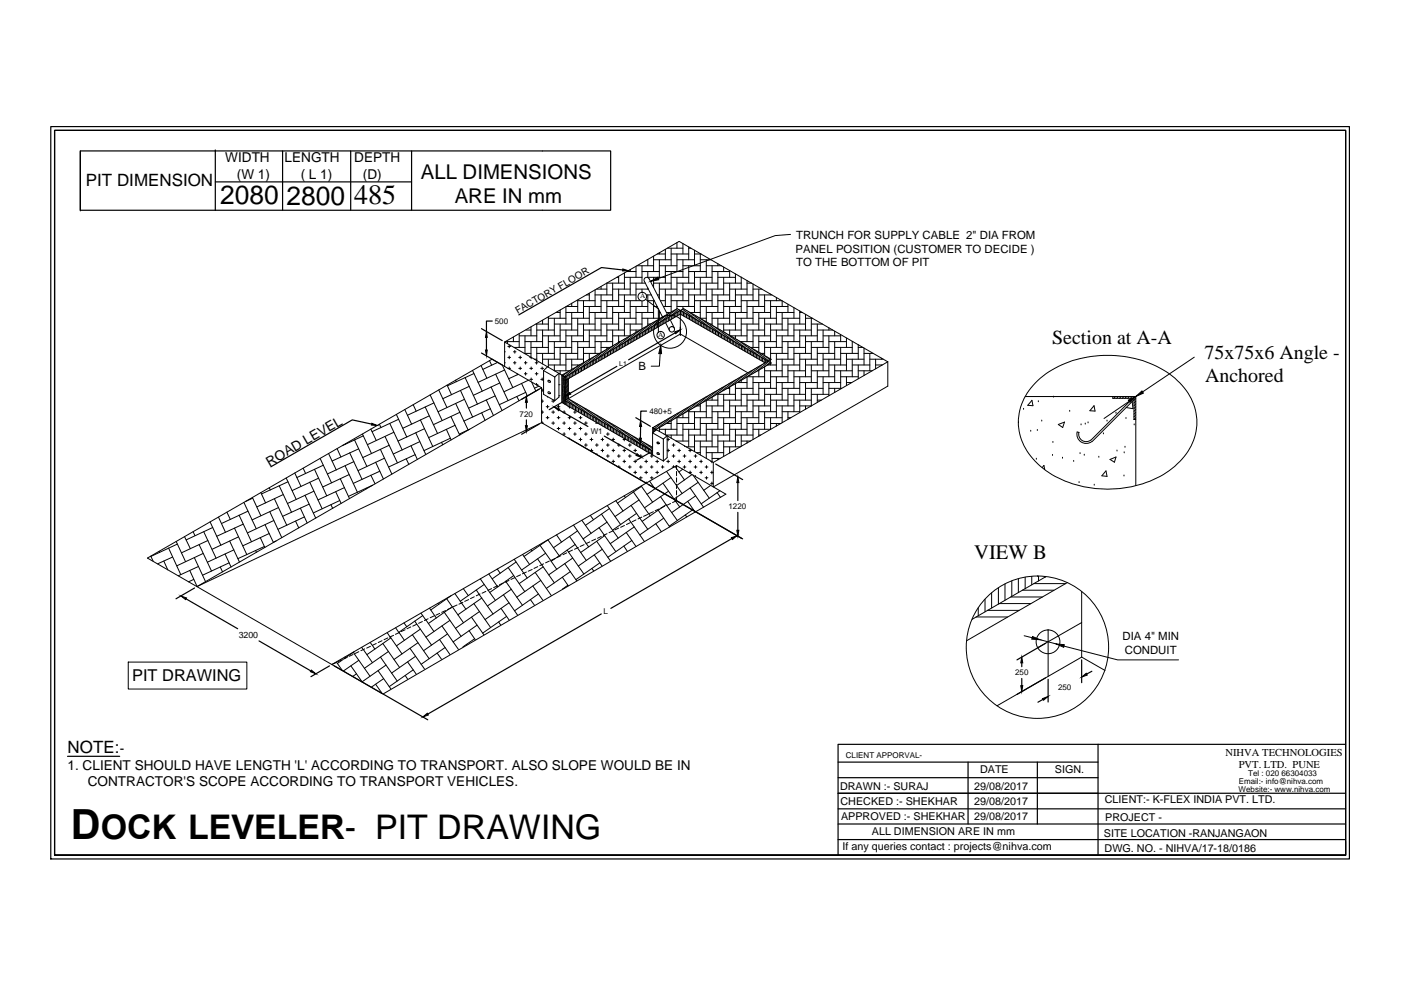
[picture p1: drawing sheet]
<svg xmlns="http://www.w3.org/2000/svg" width="297mm" height="210mm" viewBox="0 0 297 210" stroke-linecap="round" stroke-linejoin="round" font-family="sans-serif">
<!-- layer: 0 -->
<g fill="none" stroke="#000" stroke-width=".21">
<path d="M130.8 58.8h.4M131.2 58.6v1.4M132.4 57.9v3.4M132.4 58.8h3.7M132.9 57.6h1.9M133.6 57.2v.4M133.6 58.8v3.7M134.8 56.5v2.3M135.1 56.3h3.5M136.1 56.3v3.7M136.1 57.6h3.7M136.6 59.6l3.9 7.6"/>
<path d="M137.2 55.1h.1M137.3 55v1.3M137.3 57.6v1.2M137.3 58.8h3.8M137.6 59.1a.57 .57 0 0 0-.7-.2 .57 .57 0 0 0-.3 .7M137.6 59.1l3.9 7.5M138.6 54.3v3.3M138.6 58.8v2.1M138.6 55.1h3.7M139.4 53.8h1.7M139.8 53.6v.2M139.8 55.1v3.7"/>
<path d="M139.8 56.3h3.7M141.1 52.9v2.2M141.1 56.3v3.7M141.1 57.6h3.7M141.5 52.6h3.3M142.3 52.6v3.7M142.3 57.6v3.7M142.3 58.8h3.7M142.3 53.8h3.7M143.5 51.4v1.2M143.5 53.8v3.8M143.5 58.8v3.7"/>
<path d="M143.5 55.1h3.7M144.8 51.6v2.2M144.8 55.1v3.7M144.8 56.3h3.7M146 52.3v2.8M146 56.3v3.7M146 57.6h3.7M146 52.6h.5M147.2 53v3.3M147.2 57.6v3.7M147.2 58.8h3.8M147.2 53.8h1.4"/>
<path d="M148.5 53.8v3.8M148.5 58.8v3.7M148.5 55.1h2.3M149.7 55.1v3.7M149.7 56.3h3.2M151 56.3v3.7M151 57.6h3.7M152.2 55.9v.4M152.2 57.6v3.7M152.2 58.8h3.7M153.4 56.6v1M153.4 58.8v3.7"/>
<path d="M154.7 57.4v1.4M155.9 58.1v1.9M157.2 58.8v2.5M158.4 59.5v3M167.6 49.7l-3.2 .3-24.8 9.1M100.2 78.5l2 4.4M100.5 79.2l-5.6 2.6M102 77.5l1.2 2.7M103.8 76.5l.4 .9M105.1 79.3l2.6 5.6M105.5 76.8l-3.1 1.5M106.5 77.4l2.2 4.8"/>
<path d="M107 74.6h.1M107 76.9h.1M107 72.5l12.8 7.4M107 72.5l37-21.3 44.2 25.5M107 72.5v5.2M107 78.4l-5.6 2.7M107.2 72.4h2.9M107.6 72.4v.5M107.7 73.4h.6M107.7 75.8h.6M107.7 78.1h.6M108 73.2v.5"/>
<path d="M108 75.5v.6M108 77.8v.4M108.9 74.6h.5M108.9 76.9h.5M108.9 71.5v.9M109 73.7h2.3M109.1 74.3v.6M109.1 76.6v.6M109.6 79.2l.1 .3M109.9 79.4l-2.1 .9M110 75.8h.6M110 78.1h.6"/>
<path d="M110.1 70.8v2.9M110.1 71.2h3.7M110.3 75.5v.6M110.3 77.8v.6M111.1 74.9h1.5M111.2 76.9h.5M111.2 79.2h.5M111.3 71.2v3.7M111.3 72.4h3.7M111.4 76.6v.6M111.4 79v.5M111.5 70h1.1"/>
<path d="M112.3 75.8h.3v.3M112.3 78.1h.6M112.6 69.3v1.9M112.6 72.4v3.3M112.6 73.7h3.7M112.6 77.8v.6M113.3 76.2h.5M113.5 76.9h.6M113.5 79.2h.6M113.6 68.7h2.7M113.8 76.6v.6M113.8 79v.5"/>
<path d="M113.8 68.7v3.7M113.8 73.7v2.8M113.8 74.9h3.7M113.8 70h3.7M114.7 78.1h.5M114.9 77.8v.6M115 67.9v.8M115 70v3.7M115 74.9v2.3M115 76.2h3.8M115 71.2h3.8M115.2 78.6v5l2.4 1.4"/>
<path d="M115.2 78.6l2.4 1.3M116.1 77.8l-.9 .8M116.3 67.2v2.8M116.3 71.2v3.7M116.3 76.2v1.7M116.3 77.4h3.7M116.3 72.4h3.7M116.3 67.5h3.7M117.5 67.5v3.7M117.5 72.4v3.8M117.5 77.4v1.2M117.5 73.7h3.7"/>
<path d="M117.5 68.7h3.7M117.6 78.6h3.1M117.6 79.9v5.1M117.6 79.9l.9-.7v5l-.9 .8M117.9 66.3h.9M118.5 79.2h.1M118.8 65.7v1.8M118.8 68.7v3.7M118.8 73.7v3.7M118.8 78.6v.7M118.8 74.9h3.7M118.8 70h3.7"/>
<path d="M119.1 79.6l.7 .4M119.1 79.8l.7 .4M119.1 79.5l24.5-14.1 19.9 11.6-24.4 14.1M119.1 79.5l.7 .4M119.1 79.5v5.8l19.3 11.1M119.2 79.5l.6 .4M119.5 79.3l.7 .5M119.8 79.9v5.8M119.9 79.1l.5 .5v.8M120 65v3.7M120 70v3.7M120 74.9v3.7"/>
<path d="M120 76.2h3.7M120 71.2h3.7M120 66.3h3.7M120.1 65h2.4M120.1 79.8v.8M120.2 79l.5 .4M120.5 78.8l.5 .4v.8M120.7 79.4v.8M120.7 78.6l.7 .4M121.1 78.4l.6 .5v.7M121.2 64.3v.7M121.2 66.3v3.7"/>
<path d="M121.2 71.2v3.7M121.2 76.2v2.1M121.2 77.4h1.7M121.2 72.4h3.7M121.2 67.5h3.7M121.3 79v.8M121.4 78.2l.6 .5M121.7 78.1l.6 .4v.7M122 78.7v.8M122 77.9l.6 .4M122.3 77.7l.6 .4M122.5 63.6v2.7"/>
<path d="M122.5 67.5v3.7M122.5 72.4v3.8M122.5 77.4v.2M122.5 73.7h3.7M122.5 68.7h3.7M122.5 63.8h3.7M122.6 77.6l.6 .4M122.7 78.3v.8M122.9 77.3l.6 .5M123 78.1v.8M123.2 77.2l.6 .4M123.3 77.9v.8"/>
<path d="M123.5 77l.6 .4M123.6 77.7v.8M123.7 63.8v3.7M123.7 68.7v3.7M123.7 73.7v3.2M123.7 74.9h3.4M123.7 70h3.7M123.7 65h3.7M123.8 76.8l.7 .5M123.9 77.6v.7M124.2 76.7l.6 .4M124.3 77.3v.8"/>
<path d="M124.3 62.5h.6M124.5 76.5l.6 .4M124.6 77.2v.7M124.8 76.3l.6 .4M124.9 77v.8M124.9 62.2v1.6M124.9 65v3.7M124.9 70v3.7M124.9 74.9v1.3M124.9 76.2h.1M124.9 71.2h3.8M124.9 66.3h3.8"/>
<path d="M125.1 76.1l.6 .4M125.2 76.8v.8M125.4 75.9l.6 .5M125.6 76.6v.8M125.7 75.8l.6 .4M125.9 76.4v.8M126 75.6l.6 .4M126.2 61.5v3.5M126.2 66.3v3.7M126.2 71.2v3.7M126.2 72.4h3.7M126.2 67.5h3.7"/>
<path d="M126.2 62.5h3.7M126.2 76.2v.8M126.3 75.4l.6 .4M126.5 76.1v.7M126.5 61.3h2.2M126.6 75.2l.6 .4M126.8 75.9v.7M126.9 75.1l.6 .4M127.2 75.7v.8M127.2 74.9l.7 .4M127.4 60.7v.6M127.4 62.5v3.8"/>
<path d="M127.4 67.5v3.7M127.4 72.4v2.4M127.4 73.7h1.9M127.4 68.7h3.8M127.4 63.8h3.8M127.5 75.5v.8M127.6 74.7l.6 .4M127.8 75.3v.8M127.9 74.5l.6 .4v.8M128.2 75.1v.8M128.2 74.3l.6 .5v.7M128.5 74.2l.6 .4"/>
<path d="M128.7 63.8v3.7M128.7 68.7v3.7M128.7 73.7v.3M128.7 70h3.7M128.7 65h3.7M128.8 74l.6 .4M129.1 74.5v.9M129.1 73.8l.6 .4M129.4 73.6l.6 .4M129.4 74.4v.7M129.7 73.4l.6 .5M129.8 74.2v.8"/>
<path d="M129.9 60v3.8M129.9 65v3.7M129.9 70v3.3M129.9 66.3h3.7M129.9 61.3h3.7M130 73.3l.6 .4M130.1 74v.8M130.3 73.1l.7 .4M130.4 73.8v.8M130.7 72.9l.5 .4M130.7 73.6v.8M131 72.7l.5 .5"/>
<path d="M131 73.4v.8M131.2 61.3v3.7M131.2 66.3v3.7M131.2 71.2v1.4M131.2 72.4h.3M131.2 67.5h3.6M131.2 62.5h3.6M131.2 72.6l.6 .4M131.4 73.3v.7M131.5 72.4l.7 .4M131.7 73.1v.7M131.9 72.2l.6 .4"/>
<path d="M132 72.9v.8M132.2 72l.6 .4M132.3 72.7v.8M132.4 60h-3.7v2.5M132.4 62.5v3.8M132.4 67.5v3.7M132.4 68.7h3.7M132.4 63.8h3.4M132.5 71.8l.6 .5M132.6 72.5v.8M132.8 71.7l.6 .4M133 72.3v.8"/>
<path d="M133.1 71.5l.6 .4M133.3 72.1v.8M133.4 71.3l.6 .4M133.6 63.8v3.7M133.6 68.7v2.5h-3.7M133.6 72v.7M133.6 70h2.1M133.6 65h3.7M133.6 60h3.2M133.7 71.1l.6 .4M134 71.8v.8M134 71l.6 .4"/>
<path d="M134.3 71.6v.7M134.3 70.8l.6 .4v.8M134.6 71.4v.8M134.6 70.6l.7 .4M134.8 60v3.8M134.8 65v3.7M134.8 70v.5M134.8 66.3h3.8M134.8 61.3h2.7M134.9 70.4l.7 .4v.8M135.2 71v.8M135.3 70.2l.6 .5v.7"/>
<path d="M135.6 70.1l.6 .4M135.9 69.9l.6 .4M136.1 61.3v.7M136.1 63.8v1.2M136.1 66.3v3.5M136.1 67.5h3.7M136.2 70.5v.7M136.2 69.7l.6 .4M136.5 69.5l.6 .4M136.5 70.3v.7M136.8 69.3l.6 .5M136.8 70.1v.8"/>
<path d="M136.9 63.5l2.7 2v5M137 62.5h1.1M137.1 69.2l.6 .4M137.2 69.9v.8M137.3 61v.3M137.3 62.5v3.8M137.3 67.5v1.5M137.3 68.7h.6M137.3 63.8h1.4M137.4 69l.6 .4M137.5 69.7v.8M137.7 68.8l.6 .5"/>
<path d="M137.8 69.6v.7M138 68.6l.7 .4M138.1 69.3v.8M138.4 68.5l.6 .4M138.4 69.2v.7M138.6 63.8v3.7M138.6 65h.8M138.6 60h3.7M138.7 68.3l.5 .4M138.8 69v.8M139 68.1l.5 .4M139.1 68.8v.8"/>
<path d="M139.2 67.9l.7 .5M139.4 62.5h.4M139.4 68.6v.8M139.6 67.7l.6 .5M139.8 68.4v.8M139.8 60v3.4M139.8 65.9v1.7M139.8 66.3h.2M139.8 61.3h3.7M139.9 67.6l.6 .4M140 75l-.2 2.6h-1.7M140 63.8h1.1"/>
<path d="M140.1 68.2v.8M140.2 67.4l.6 .4M140.4 68v.8M140.5 67.2l.6 .4M140.6 65h1.7M140.7 67.9v.7M140.8 67l.6 .5M141 67.7v.8M141.1 61.3v3.7M141.1 62.5h3.7M141.1 66.8l.6 .5M141.2 68.5l.8 1.6"/>
<path d="M141.3 66.3h.9M141.4 67.5v.7M141.4 66.7l.6 .4M141.7 67.3v.8M141.7 66.5l.6 .4v.8M142 67.1v.8M142 66.3l.6 .5M142.2 67.9l.8 1.7M142.3 62.5v3.7l.7 .3v.8M142.3 63.8h3.7M142.7 66l.6 .4M142.7 66.8v.7"/>
<path d="M143 65.8l.6 .4M143.3 65.6l.6 .4M143.3 66.4v.7M143.5 63.8v1.6M143.5 65h3.7M143.5 60h3.7M143.6 66.2v.8M143.8 65.6l.4 .3M143.9 66v.8M144.2 70.8l14.9 8.7M144.2 65.8l-24.4 14.1M144.2 65.8l.7-.4 18.6 10.8-25.1 14.5"/>
<path d="M144.2 70.8l-24.4 14.1M144.2 65.8v5M144.3 65.9v.7M144.6 66v.8M144.8 60v3.8M144.8 65v.5M144.8 61.3h3.7M144.9 66.2v.8M145 65.5l-.7 .4M145.2 66.4v.8M145.3 65.7l-.6 .4M145.6 66.6v.8"/>
<path d="M145.6 65.9l-.6 .4M145.9 66.8v.8M146 66.1l-.7 .4M146 61.3v3.7M146 62.5h3.7M146.2 67v.7M146.5 67.1v.8M146.6 66.4l-.7 .4M146.9 67.4v.7M147 66.6l-.7 .4M147.2 67.5v.8M147.2 62.5v3.8"/>
<path d="M147.2 63.8h3.8M147.2 66.8l-.6 .4M147.5 67.7v.8M147.6 67l-.7 .4M147.8 67.9v.8M147.9 67.2l-.7 .4M148.1 68.1v.7M148.2 67.4l-.7 .4M148.4 67.5h1.3M148.5 63.8v3.7M148.5 68.3v.7M148.5 66.3h-2.2l-.7 .3"/>
<path d="M148.5 65h3.7M148.5 60h3.7M148.6 67.6l-.7 .3M148.8 68.5v.7M148.9 67.7l-.7 .4M149.1 68.7v.7M149.2 67.9l-.7 .4M149.5 68.1l-.6 .4M149.7 60v3.8M149.7 65v3.2M149.7 69v.8M149.7 66.3h3.7"/>
<path d="M149.7 61.3h3.7M149.8 68.3l-.6 .4M150.1 69.2v.8M150.2 68.5l-.7 .4v.7M150.4 69.4v.7M150.5 68.7l-.7 .3M150.6 68.7h.4M150.7 69.6v.7M150.8 68.9l-.7 .4M151 61.3v3.7M151 66.3v2.7M151 67.5h3.7"/>
<path d="M151 62.5h3.7M151.1 69.8v.7M151.1 69l-.6 .4M151.4 70v.7M151.4 69.2l-.6 .4M151.7 70.1v.8M151.8 69.4l-.7 .4M152 70.3v.8M152.1 69.6l-.7 .4M152.2 62.5v3.8M152.2 67.5v2.2M152.2 68.7h3.7"/>
<path d="M152.2 63.8h3.7M152.3 70.5v.7M152.4 69.8l-.7 .4M152.7 70.7v.8M152.8 70l-.7 .4M153 70.9v.7M153 70.1l-.6 .5M153.3 71.1v.7M153.4 70.4l-.7 .3M153.4 63.8v3.7M153.4 68.7v1.7M153.4 70h3.8"/>
<path d="M153.4 65h3.8M153.4 60h3.8M153.6 71.2v.8M153.7 70.5l-.7 .4M153.9 71.5v.7M154 70.7l-.7 .4M154.3 71.6v.8M154.4 70.9l-.7 .4M154.6 71.8v.8M154.7 60v3.8M154.7 65v3.7M154.7 70v1.1l-.7 .4"/>
<path d="M154.7 66.3h3.7M154.7 61.3h3.7M154.9 71.2h3.5M154.9 72v.7M155 71.3l-.7 .4M155.3 72.2v.7M155.3 71.5l-.6 .3M155.5 72.4v.7M155.6 71.7l-.6 .4M155.9 72.6v.7M155.9 61.3v3.7M155.9 66.3v3.7"/>
<path d="M155.9 71.2v.6M155.9 67.5h3.8M155.9 62.5h3.8M156 71.8l-.7 .4M156.2 72.8v.7M156.3 72l-.7 .4M156.5 72.9v.8M156.6 72.2l-.7 .4M156.9 73.1v.8M156.9 72.4l-.6 .4M157 72.4h2.7M157 79.9l.6 .4"/>
<path d="M157.2 62.5v3.8M157.2 67.5v3.7M157.2 72.4v.1M157.2 68.7h3.7M157.2 63.8h3.7M157.2 73.3v.7M157.2 72.6l-.6 .4M157.3 79.8l.6 .4M157.5 73.5v.7M157.6 72.8l-.7 .4M157.6 79.6l.6 .4M157.8 73.7v.7"/>
<path d="M157.9 79.4l.6 .4M157.9 72.9l-.7 .5M158.1 73.9v.7M158.2 79.2l.6 .5M158.2 73.2l-.6 .3M158.4 63.8v3.7M158.4 68.7v3.7M158.4 79.9v2.4M158.4 70h3.7M158.4 65h3.7M158.4 60h1M158.5 79.9h3.6"/>
<path d="M158.5 74v.8M158.6 73.3l-.7 .4M158.8 74.3v.7M158.8 78.9l.6 .4M158.9 73.5l-.7 .4M159.1 74.4v.7M159.1 73.7h1.8M159.1 78.7l.6 .4M159.2 73.7l-.7 .4M159.4 78.5l.7 .5M159.4 74.6v.8M159.5 73.9l-.7 .4"/>
<path d="M159.7 60.2v3.6M159.7 65v3.7M159.7 70v3.7M159.7 79.9v3.7M159.7 71.2h3.7M159.7 66.3h3.7M159.7 61.3h1.8M159.7 74.8v.7M159.8 78.4l.6 .4M159.8 74.1l-.6 .4M160.1 78.1l.6 .5M160.1 75v.7"/>
<path d="M160.2 74.3l-.7 .3M160.4 78l.6 .4M160.4 75.2v.7M160.5 74.5l-.7 .3M160.6 78.6h.3M160.7 77.8l.6 .4M160.7 75.4v.7M160.8 74.6l-.7 .4M160.9 61.3v3.7M160.9 66.3v3.7M160.9 71.2v3.5M160.9 78.5v1.4"/>
<path d="M160.9 72.4h3.7M160.9 67.5h3.7M160.9 62.5h2.7M161 77.6l.6 .5M161.1 75.6v.7M161.1 74.8l-.6 .4M161.3 74.9h.8M161.3 77.5l.6 .4M161.4 75.7v.8M161.5 75l-.7 .4M161.6 77.3l.6 .4M161.7 75.9v.7"/>
<path d="M161.8 75.2l-.7 .4M161.9 77.1l.6 .4M162 76.1v.7M162.1 62.5v3.8M162.1 67.5v3.7M162.1 72.4v3l-.7 .4M162.1 77.8v3.3M162.1 78.6h3.7M162.1 73.7h3.7M162.1 68.7h3.7M162.1 63.8h3.7M162.2 76.9l-18-10.3-24.4 14.1 .7-.4v4.2"/>
<path d="M162.2 76.9l.6 .4M162.3 76.3v.5M162.4 75.6l-.6 .3M162.5 76.8l.7 .4M162.7 76.5v.2M162.7 77.4h1.9M162.7 75.7l-.6 .5M163.1 76.7l.4 .3M163.1 75.9l-.7 .4M163.4 62.4v.1M163.4 63.8v3.7M163.4 68.7v3.7"/>
<path d="M163.4 73.7v2.4l-.7 .4M163.4 76.3v.6M163.4 77v.4M163.4 78.6v3.7M163.4 79.9h3.7M163.4 74.9h3.7M163.4 70h3.7M163.4 65h3.7M164.6 63.1v.7M164.6 65v3.7M164.6 70v3.7M164.6 74.9v3.7"/>
<path d="M164.6 79.9v3.7M164.6 76.2h3.7M164.6 71.2h3.7M164.6 66.3h3.7M165.8 63.8v1.2M165.8 66.3v3.7M165.8 71.2v3.7M165.8 76.2v3.7M165.8 77.4h3.8M165.8 72.4h3.8M165.8 67.5h3.8M167.1 64.5v1.8"/>
<path d="M167.1 67.5v3.7M167.1 72.4v3.8M167.1 77.4v3.7M167.1 78.6h3.7M167.1 73.7h3.7M167.1 68.7h3.7M168.3 65.2v2.3M168.3 68.7v3.7M168.3 73.7v3.7M168.3 78.6v3.7M168.3 79.9h3.7M168.3 74.9h3.7"/>
<path d="M168.3 70h3.7M169.6 65.9v2.8M169.6 70v3.7M169.6 74.9v3.7M169.6 79.9v3.7M169.6 76.2h3.7M169.6 71.2h3.7M169.6 66.3h.5M170.8 66.6v3.4M170.8 71.2v3.7M170.8 76.2v3.7M170.8 77.4h3.7"/>
<path d="M170.8 72.4h3.7M170.8 67.5h1.4M172 67.5v3.7M172 72.4v3.8M172 77.4v3.7M172 78.6h3.7M172 73.7h3.7M172 68.7h2.4M173.3 68.7v3.7M173.3 73.7v3.7M173.3 78.6v3.7M173.3 79.9h3.7"/>
<path d="M173.3 74.9h3.7M173.3 70h3.2M174.5 70v3.7M174.5 74.9v3.7M174.5 79.9v3.7M174.5 76.2h3.7M174.5 71.2h3.7M175.7 69.5v.5M175.7 71.2v3.7M175.7 76.2v3.7M175.7 77.4h3.8M175.7 72.4h3.8"/>
<path d="M177 70.2v1M177 72.4v3.8M177 77.4v3.7M177 78.6h3.7M177 73.7h3.7M178.2 71v1.4M178.2 73.7v3.7M178.2 78.6v3.7M178.2 79.9h3.8M178.2 74.9h3.8M179.5 71.7v2M179.5 74.9v3.7"/>
<path d="M179.5 79.9v1.8M179.5 76.2h3.7M180.7 72.4v2.5M180.7 76.2v3.7M180.7 77.4h3.7M180.7 72.4h.1M182 73.1v3.1M182 77.4v2.9M182 78.6h2.9M182 73.7h1M183.2 73.8v3.6M183.2 78.6v1"/>
<path d="M183.2 74.9h1.9M184.4 74.9v3.7M184.4 76.2h2.9M185.6 76.2v2M185.6 77.4h1.4M186.9 75.9v.3M186.9 77.4v.1M188.1 76.7v.1M188.2 76.7l-37 21.3M188.2 76.7v5.2l-37 21.4M253.2 75.7l-11 7.4M64.3 99.3l.5 1.1"/>
<path d="M66.7 99.5l2.6 5.6M67.9 97.2l2.4 5.2M68.6 98.6l-5.7 2.7M69.7 96.1l1.6 3.6M71.5 95.1l.8 1.8M73.2 98.8l2.6 5.6M73.3 94.1h.1M74.1 96l2.7 5.6M75 97.9l-5.6 2.6M75.2 93.3l2.6 5.6M76 95.2l-5.6 2.5M76.8 92l2 4.1"/>
<path d="M77 92.4l-4.4 2.1M78.6 91l1.2 2.4M79.6 98l1.7 3.6M80.4 90l.4 .7M80.5 99.9l-5.6 2.6M80.7 95.3l2.4 5.2M81.5 97.2l-5.6 2.6M81.6 92.5l2.7 5.6M82.5 94.4l-5.6 2.6M82.6 89.8l2.7 5.6M83.5 91.7l-5.6 2.6M84 87.9l2.2 4.8"/>
<path d="M84.5 88.9l-5.6 2.6M85.8 86.8l1.5 3.1M86.1 97.3l.6 1.1M87.1 94.5l1.4 2.9M87.6 85.8l.6 1.4M88 96.4l-5.6 2.6M88.2 91.8l2.1 4.6M89 93.6l-5.6 2.7M89.1 89l2.7 5.7M90 90.9l-5.6 2.6M90.1 86.3l2.7 5.6M91 88.2l-5.6 2.6"/>
<path d="M91.2 83.7l2.5 5.5M92 85.4l-5.6 2.7M93 82.7l1.8 3.7M93.6 93.8l.3 .5M94.6 91l1 2.3M94.8 81.7l.9 2M95.5 92.9l-5.6 2.6M95.6 88.3l1.9 3.9M96.5 90.2l-5.6 2.6M96.6 80.6l.1 .3M96.6 85.6l2.6 5.5M97.5 87.4l-5.6 2.6"/>
<path d="M97.6 82.8l2.6 5.6M98.5 84.7l-5.6 2.6M98.6 80.1l2.6 5.6M99.5 81.9l-5.6 2.6M99.5 91l-2.1 1M102.1 87.5l.7 1.6M103.1 84.8l1.5 3.3M104 86.7l-5.6 2.6M104.1 82l2.3 5M105 83.9l-5.6 2.6M106 81.2l-5.7 2.6M109.6 84.1l.4 .9"/>
<path d="M110.6 81.3l1.2 2.6M111.5 83.2l-5.7 2.6M112.1 80.6l-5.2 2.5M112.3 80.4h.6M112.6 80.1v.6M112.7 81l.9 1.9M113.7 81.6h.4M113.8 81.3v.3M114.3 81.9l-1 .4M114.7 80.4h.5M114.8 82.7h.4M114.8 85h.4"/>
<path d="M114.8 87.4h.4M114.8 89.6l22.2 12.8v-.2M114.8 82.2v7.4M114.8 82.2l-10.5-6-73 42.1 10.5 6.1M114.8 82.2l-73 42.2M114.8 89.6l-73 34.8M114.9 89.4v.3h.3M114.9 80.1v.6M114.9 82.5v.5M114.9 84.8v.5M114.9 87.1v.6M115.8 86.2h.6"/>
<path d="M115.8 88.6h.6M116.1 84.1v.1M116.1 85.9v.6M116.1 88.3v.5M117 85h.6M117 87.4h.6M117 89.7h.6M117.3 84.8v.5M117.3 87.1v.6M117.3 89.4v.6M118.1 86.2h.6M118.1 88.6h.6"/>
<path d="M118.1 90.8h.6M118.4 85.9v.6M118.4 88.3v.5M118.4 90.6v.5M118.5 81.6h.2M118.5 83.9h.2M119.1 80.1l.7 .3M119.1 80.3l.7 .3M119.1 80.5l.7 .4 .3-.4M119.1 80.9l.7 .4M119.1 81.2l.7 .3M119.1 81.4l.7 .3"/>
<path d="M119.1 81.6l.7 .4M119.1 82l.7 .4M119.1 82.3l.7 .4M119.1 82.5l.7 .4M119.1 82.7l.7 .4M119.1 83.4l.7 .4M119.1 83.6l.7 .4M119.1 83.8l.7 .4M119.1 84.5l.7 .4M119.1 84.7l.7 .4M119.1 85l.7 .3M119.1 85.2l.7 .4"/>
<path d="M119.3 87.4h.6M119.3 89.7h.6M119.3 92h.6M119.6 87.1v.6M119.6 89.4v.6M119.6 91.7v.6M119.8 85.7h.1M119.8 84.9l18.6 10.7M120.1 85.1v.8M120.5 88.6h.5M120.5 90.8h.5M120.5 84.5h.1"/>
<path d="M120.5 80.4l-.7 .7-.7-.4M120.5 81.5l-.7 .7-.7-.4M120.5 82.6l-.7 .7-.7-.4M120.5 82.9l-.7 .7-.7-.4M120.5 83.7l-.7 .8-.7-.4M120.5 84l-.7 .7-.7-.4M120.5 80.7l-.7 .7M120.5 81l-.7 .7M120.5 81.3l-.7 .6M120.5 81.8l-.7 .7M120.5 82.1l-.7 .7M120.5 82.3l-.7 .7"/>
<path d="M120.5 83.2l-.7 .7M120.5 83.4l-.7 .7M120.5 84.3l-.7 .6M120.5 84.5l17.9 10.4M120.7 85.5v.7h-.2M120.7 86.2v.3M120.7 88.3v.5M120.7 90.6v.5M120.7 92.9v.1M120.7 84.7l-.6 .4M121 93.2h.1M121.1 84.9l-.7 .4v.8"/>
<path d="M121.3 85.8v.8M121.4 85.1l-.7 .4M121.6 87.4h.6M121.6 89.7h.6M121.6 92h.6M121.7 85.3l-.7 .3v.8M121.9 87.1v.6M121.9 89.4v.6M121.9 91.7v.6M122 86.2v.8M122.1 85.5l-.7 .4M122.4 85.6l-.7 .4v.8"/>
<path d="M122.7 86.6v.7M122.7 85.8l-.7 .4M122.8 88.6h.6M122.8 90.8h.6M122.8 93.2h.6M123 86.7v.8M123 86l-.7 .4v.8M123.1 88.3v.5M123.1 90.6v.5M123.1 92.9v.6M123.3 87v.7M123.3 86.2l-.6 .4"/>
<path d="M123.7 86.4l-.7 .4M123.9 89.7h.6M123.9 92h.6M123.9 94.4h.6M123.9 87.3v.8M124 86.6l-.7 .4M124.2 89.4v.6M124.2 91.7v.6M124.2 94.1v.6M124.3 87.5v.8M124.3 86.7l-.7 .4v.8M124.6 87.7v.8"/>
<path d="M124.6 87l-.6 .3M124.9 87.9v.7M125 87.1l-.7 .4M125.1 93.2h.6M125.1 95.5h.6M125.2 88.1v.8M125.3 87.3l-.7 .4M125.4 92.9v.6M125.4 95.2v.6M125.6 87.5l-.7 .4M125.9 88.4v.8M125.9 87.7l-.6 .4"/>
<path d="M126.3 89.7h.4M126.3 94.4h.5M126.3 87.9l-.7 .4v.7M126.5 96.4h.1M126.5 94.1v.6M126.6 88.1l-.7 .3M126.8 89v.8M126.9 88.3l-.7 .3v.8M127.2 88.4l-.7 .4v.9M127.4 93.2h.6M127.4 95.5h.6M127.5 89.4v.7"/>
<path d="M127.6 88.6l-.7 .4M127.7 92.9v.6M127.7 95.2v.6M127.8 89.5v.8M127.9 88.8l-.7 .4v.8M128.2 89l-.7 .4M128.5 89.9v.8M128.5 89.2l-.6 .4M128.6 92h.6M128.6 94.4h.6M128.6 96.7h.6M128.8 89.4l-.6 .3v.8"/>
<path d="M128.9 91.7v.6M128.9 94.1v.6M128.9 96.4v.6M129.1 90.3v.8M129.2 89.5l-.7 .5M129.4 90.5v.8M129.5 89.7l-.7 .4v.8M129.8 93.2h.5M129.8 95.5h.5M129.8 97.8h.5M129.8 89.9l-.7 .4M130 92.9v.6"/>
<path d="M130 95.2v.6M130 97.5v.6M130.1 90.8v.9M130.1 90.1l-.6 .4M130.4 91.1v.7M130.4 90.3l-.6 .4v.7M130.8 90.5l-.7 .4M130.9 94.4h.6M130.9 96.7h.6M131 99h.5M131 91.4v.8M131.1 90.7l-.7 .4"/>
<path d="M131.2 92.3h.1M131.2 94.1v.6M131.2 96.4v.6M131.2 98.7v.4M131.4 90.8l-.7 .4v.8M131.7 91.8v.8M131.8 91.1l-.7 .3M132.1 91.2l-.7 .4v.8M132.1 93.2h.5M132.1 95.5h.5M132.1 97.8h.5M132.3 95.2v.6"/>
<path d="M132.3 97.5v.6M132.4 91.4l-.7 .4M132.6 92.3v.8M132.7 91.6l-.7 .4v.8M133 92.5v.8M133 91.8l-.7 .4v1.3M133.2 94.4h.6M133.2 96.7h.6M133.2 99h.6M133.3 92.7v.8M133.4 92l-.7 .4M133.5 94.1v.6"/>
<path d="M133.5 96.4v.6M133.5 98.7v.6M133.6 92.9v.8M133.7 92.2l-.7 .3M134 92.3l-.7 .5M134.3 93.3v.8M134.3 92.5l-.6 .4M134.4 95.5h.6M134.4 97.8h.6M134.6 93.5v.7M134.6 92.7l-.6 .4v.8M134.7 95.2v.6"/>
<path d="M134.7 97.5v.6M134.7 99.9v.6M135 92.9l-.7 .4M135.2 93.9v.7M135.3 93.1l-.7 .4M135.6 96.7h.6M135.6 99h.6M135.6 93.3l-.7 .3v.8M135.9 94.2v.8M135.9 96.4v.6M135.9 98.7v.6M135.9 93.5l-.6 .4"/>
<path d="M136.2 93.6l-.6 .4v.8M136.5 94.6v.8M136.6 93.9l-.7 .3M136.7 95.5h.1M136.7 97.8h.6M136.9 94l-.7 .4v.8M137 95.6v.2M137 97.5v.6M137 99.9v.6M137.2 95v.8M137.2 94.2l-.7 .4M137.6 94.4l-.8 .4v.7"/>
<path d="M137.8 95.3v.8M137.9 94.6l-.7 .4M137.9 96.7h.5M137.9 99h.5M138.1 95.5v.8M138.2 96.4v.6M138.2 98.7v.6M138.2 94.8l-.7 .3v.8M138.4 95l-.5 .3M138.4 95.4l-.3 .1M138.4 91.8l2.2 1.3M138.4 91.8v4.6"/>
<path d="M138.4 96.4l2.2 1.3M138.4 90.7l.7 .4M138.4 90.9l.6 .4M138.4 91.1l.4 .3M138.4 91.4l.3 .1M138.4 91.6l.1 .1M138.4 90.7l12.8 7.3M138.4 90.7v1M138.5 90.6l.6 .5M138.8 90.4l.6 .5M139 97.8h.6M139.1 91.1v.1"/>
<path d="M139.1 90.3l.6 .4M139.2 91.1l-.8 .7M139.3 97.5v.6M139.3 99.9v.6M139.4 90.1l.6 .4M139.7 89.9l.6 .4M139.8 90.6v.9M139.8 91h3.7M140.1 89.7l.5 .5M140.2 99h.6M140.3 89.5l.6 .5M140.5 98.7v.6"/>
<path d="M140.6 89.4l.7 .4h1M140.6 93.1v4.6M140.6 93.1l.8-.7v4.6l-.8 .7M140.9 89.2l.7 .4M141.1 91v1.2M141.2 92.2h3.6M141.3 89l.6 .5M141.3 99.9l2.1 3.1M141.4 97.8h.6M141.4 93.2h.6M141.4 95.5h.6M141.6 88.9l.6 .4"/>
<path d="M141.7 92.9v.6M141.7 95.2v.6M141.7 97.5v.6M141.9 88.6l.6 .5M142.2 88.5l.6 .4M142.3 89.2v1.8M142.3 92.2v.7M142.5 94.4h.6M142.5 96.7h.6M142.5 99h.5M142.5 88.3l.6 .4M142.8 94.1v.6"/>
<path d="M142.8 96.4v.6M142.8 98.7v.4M142.8 88.1l.6 .5M143.1 88l.6 .4M143.1 98.9l2 2.9M143.3 93.5h2.7M143.4 88.6h2.6M143.4 87.8l.6 .4M143.4 98.7l10.5 6.1-72.7 42.4M143.4 98.7l-73 42.2 .8-.4M143.4 98.7v.8M143.4 99.9v1"/>
<path d="M143.5 88.6v3.6M143.5 93.5v.1M143.5 89.8h3.7M143.7 95.5h.6M143.7 97.8h.6M143.7 87.6l.6 .4M144 95.2v.6M144 97.5v.6M144 87.4l.7 .4M144.4 87.2l.6 .5M144.7 87.1l.6 .4M144.8 99.5l-.9 .6"/>
<path d="M144.8 87.8v.8M144.8 89.8v3.7M144.8 91h3.7M144.8 96.7h.6M144.8 99h.6M145 86.9l.6 .4M145.1 94.5v.2M145.1 96.4v.6M145.1 98.7v.6M145.3 86.7l.6 .4M145.5 94.7h1.7M145.6 86.5l.6 .5"/>
<path d="M145.9 86.4l.6 .4M146 95.5h.6M146 97.8h.6M146 87v2.8M146 91v3.7M146 92.2h3.7M146 87.3h3.7M146.2 86.2l.6 .4M146.3 95.2v.6M146.3 97.5v.6M146.3 99.9v.5M146.5 86l.6 .4"/>
<path d="M146.8 85.8l.6 .4M147.1 85.6l.6 .5h.8M147.2 96.7h.6M147.2 99h.6M147.2 88.6h3.8M147.2 87.3v3.7M147.2 92.2v3.6M147.2 93.5h3.8M147.4 85.5l.7 .4M147.5 96.4v.6M147.5 98.7v.6M147.6 96h.9"/>
<path d="M147.8 85.3l.6 .4M148.1 85.1l.5 .4M148.4 97.8h.5M148.4 84.9l.6 .4M148.5 85.6v1.7M148.5 88.6v3.6M148.5 93.5v3M148.5 94.7h3.7M148.5 89.8h3.7M148.6 97.5v.6M148.6 99.9v.6M148.7 84.8l.6 .4"/>
<path d="M149 84.6l.6 .4M149.3 84.4l.6 .4h2.3M149.5 99h.6M149.6 84.2l.6 .4M149.7 84.9v3.7M149.7 89.8v3.7M149.7 94.7v2.5M149.7 96h3.7M149.7 91h3.7M149.7 86.1h3.7M149.8 98.7v.6M149.9 84l.6 .5"/>
<path d="M150.2 83.9l.6 .4M150.5 83.7l.6 .4M150.7 97.8h.1M150.8 83.5l.6 .4M150.9 99.9v.6M151 84.2v.6M151 86.1v3.7M151 91v3.7M151 96l-.1 2.1M151 97.2h1.7M151 92.2h3.7M151 87.3h3.7"/>
<path d="M151.1 83.3l.6 .4M151.2 98v5.2M151.4 83.1l.6 .5M151.7 83l.7 .4M152.1 82.8l.6 .4M152.2 88.6h3.7M152.2 83.5v2.6M152.2 87.3v3.7M152.2 92.2v3.8M152.2 97.2v.3M152.2 93.5h3.7M152.2 83.6h3.7"/>
<path d="M152.4 82.6l.6 .4M152.7 82.4l.6 .4M153 82.3l.6 .4M153.3 82.1l.6 .4M153.4 83.6v3.7M153.4 88.6v3.6M153.4 93.5v3.3M153.4 94.7h3.6M153.4 89.8h3.8M153.4 84.8h3.8M153.6 81.9l.6 .4M153.9 81.7l.6 .4"/>
<path d="M154.1 82.3h.6M154.2 81.5l.6 .5M154.5 81.4l.6 .4M154.7 82v1.6M154.7 84.8v3.8M154.7 89.8v3.7M154.7 94.7v1.4M154.7 96h.1M154.7 91h3.7M154.7 86.1h3.7M154.8 81.2l.7 .4M155.1 81l.7 .4"/>
<path d="M155.5 80.8l.6 .4M155.8 80.6l.6 .5M155.9 81.3v3.5M155.9 86.1v3.7M155.9 91v3.7M155.9 92.2h3.8M155.9 87.3h3.8M155.9 82.3h3.8M156.1 80.5l.6 .4M156.3 81.1h2.1M156.4 80.3l.6 .4M156.7 80.1l.6 .5"/>
<path d="M157.2 88.6h3.7M157.2 80.6v.5M157.2 82.3v3.8M157.2 87.3v3.7M157.2 92.2v2.4M157.2 93.5h1.9M157.2 83.6h3.7M158.4 83.6v3.7M158.4 88.6v3.6M158.4 93.5v.4M158.4 89.8h3.7M158.4 84.8h3.7"/>
<path d="M159.7 84.8v3.8M159.7 89.8v3.4M159.7 91h3.7M159.7 86.1h3.7M159.7 81.1h3.7M160.9 81.1v3.7M160.9 86.1v3.7M160.9 91v1.5M160.9 92.2h.4M160.9 87.3h3.7M160.9 82.3h3.7M162.1 88.6h3.7"/>
<path d="M162.1 82.3v3.8M162.1 87.3v3.7M162.1 83.6h3.7M163.4 83.6v3.7M163.4 88.6v2.5M163.4 89.8h2.2M163.4 84.8h3.7M164.6 84.8v3.8M164.6 89.8v.5M164.6 86.1h3.7M164.6 81.1h3.7M165.8 81.1v3.7"/>
<path d="M165.8 86.1v3.5M165.8 87.3h3.8M165.8 82.3h3.8M167.1 88.6h.6M167.1 82.3v3.8M167.1 87.3v1.6M167.1 83.6h3.7M168.3 83.6v3.7M168.3 84.8h3.7M169.6 84.8v2.7M169.6 81.1h3.7M170.8 81.1v3.7"/>
<path d="M170.8 86.1v.7M170.8 82.3h3.7M172 82.3v3.8h-2.4M172 83.6h3.7M173.3 83.6v1.7M173.3 84.8h.8M174.5 81.1h3.7M175.7 81.1v2.8M175.7 82.3h2.7M177 82.3v.9M179.5 81.1h1.1M217 86.8h.1"/>
<path d="M217.4 84.1h23.4v18.9M218.5 91.4h.1M218.8 84.9l.2 1.1-1.1-.1zM219.5 81.2a21.8 21.8 0 0 1 17.9-5.7 19.5 19.5 0 0 1 14.5 7.9 11.4 11.4 0 0 1-2.3 14.9 22 22 0 0 1-17.3 5.3 20.1 20.1 0 0 1-14.1-7.4 11.3 11.3 0 0 1 1.3-15zM219.7 97.4h.1M219.9 91.3h.1M220.1 85.2h.1M220.9 89.3h.1M221 99.1l.3-.4 .2 .9M223.2 96.6h.1M223.2 93.8h.1M223.4 84.2h.1"/>
<path d="M224.4 90l1.3-.5-.4 1.1zM225.3 97.2h.1M226.8 87.2h.1M227.6 97.8h.1M228.4 91.6a1.97 1.97 0 0 0 .8 2.1 1.97 1.97 0 0 0 2.3-.1M228.4 91.6l.4 .1M229 96.2h.1M229.2 90.1h.1M229.9 96.5h.1M230.1 89.9h.1M230.7 89.7h.1M232 86l.2 1.2-1.1-.1z"/>
<path d="M233 96.9h.1M233.9 92h.1M234.5 99.8l-.9 1.1 1.1 .1-.2-1.1M234.7 89.3h.1M235.3 97.4l1.3-.5-.3 1.1zM235.9 84.1v.4h4.5v4.4M236 84.1h-.1M236.5 84.1l-.4 .4M236.6 87.6h.1M236.8 95.6h.1M237.1 84.1l-.4 .4M237.7 84.1l-.4 .4"/>
<path d="M238.3 84.1l-.4 .4M238.4 96h.1M238.5 94.8h.1M238.7 88.7h.1M238.9 84.1l-.4 .4M239.4 85.1l-5.3 3.6M239.5 84.1l-.4 .4M240 85.1l.2 1.6-1.4-.3M240 84.1l-.3 .4M240.2 84.5l-9 8.8a1.59 1.59 0 0 1-1.8 .1 1.59 1.59 0 0 1-.7-1.7M240.4 84.8l-8.9 8.8M240.4 88.9h.4"/>
<path d="M240.5 90.1h.1M240.6 84.1l-.3 .4M240.8 84.5l-.4 .4M240.8 85l-.4 .5M240.8 85.6l-.4 .4M240.8 86.2l-.4 .4M240.8 86.8l-.4 .4M240.8 87.4l-.4 .4M240.8 88l-.4 .4M240.8 88.6l-.4 .3M32 117.9l.5 1.1M33.8 116.9v.2"/>
<path d="M34.7 119l.9 1.8M35.7 116.2l2.6 5.6M36.6 118.1l-3.2 1.4M37.4 114.8l1.9 4.3M37.6 115.4l-5.6 2.6M39.1 113.8l1.3 2.5M41 112.7l.3 .9M41.2 118.2l2.4 5.1M42.2 115.5l2.6 5.6M43.1 117.3l-5.6 2.7M43.2 112.7l2.6 5.7M44.1 114.6l-5.6 2.6"/>
<path d="M44.5 110.7l2.3 4.9M45.1 111.8l-5.6 2.7M46.3 109.6l1.5 3.3M47.7 117.5l1.3 2.7M48.1 108.6l.7 1.5M48.6 119.3l-5.7 2.7M48.7 114.7l2.1 4.5M49.6 116.6l-5.6 2.6M49.7 112l2.6 5.6M50.6 113.8l-5.6 2.7M50.7 109.2l2.6 5.7M51.6 111.1l-5.7 2.6"/>
<path d="M51.7 106.5l2.6 5.6M52.6 108.4l-5.6 2.6M53.5 105.5l1.8 3.8M53.6 105.6l-1.6 .7M54.2 116.7l.2 .4M55.2 114l.9 2.1M55.3 104.4l1 2.2M56.1 115.9l-5.7 2.5M56.2 111.3l1.8 3.7M57.1 113.1l-5.7 2.6M57.1 103.4l.2 .5M57.2 108.5l2.5 5.5"/>
<path d="M58.1 110.4l-5.6 2.6M58.2 105.7l2.6 5.7M58.5 114.7l-.6 .3M59.1 107.6l-5.7 2.6M59.2 103l2.6 5.6M60 104.9l-5.5 2.6M60.7 101.3l2.1 4.6M61.1 102.2l-5.7 2.5M62.5 100.3l1.3 2.8M62.7 110.5l.6 1.4M63.7 107.7l1.4 3.2M64.5 109.6l-5.6 2.6"/>
<path d="M64.7 105l2.2 4.9M65.5 106.9l-5.6 2.6M65.7 102.2l2.6 5.7M66.6 104.1l-5.7 2.7M67.5 101.4l-5.6 2.6M70.2 107l.3 .8M71.2 104.3l1.1 2.4M72 106.1l-5.6 2.7M72.2 101.5l1.9 4.2M73 103.4l-5.6 2.6M74 100.6l-5.6 2.7M77.7 103.5v.1"/>
<path d="M78.6 100.8l.9 1.8M79 102.9l-5.1 2.3M109 118.6l2.1 2.9M109.4 119.2l-5 3.5M110.8 117.6l1.5 2.1M112.6 116.5l.2 .3M114 118.5l3.5 5.1M114.5 115.6l2.3 3.2M115.2 119.5l-.8 .4M115.7 117.3l-5.1 3.6M116.1 114.5l-5 3.5M116.2 114.5l2.3 3.3"/>
<path d="M116.5 119l-.8 .3M116.8 118.9l1.2 1.8M117.7 118.4l-.8 .4M117.8 118.4l-.9 .6M118 113.4l1.1 1.5M118.9 117.8l-.8 .4M119.7 119.5l2.6 3.6M120.2 117.2l-.8 .4M120.2 116.6l3.6 5.1M120.7 113.7l3.6 5.1M121.4 116.6l-.8 .4M121.4 118.3l-5.1 3.6"/>
<path d="M121.6 111.3l2.7 3.9M121.9 115.4l-4 2.9M122.4 112.6l-5 3.5M122.6 116.1l-.8 .4M123.4 110.3l1.9 2.8M123.8 115.5l-.8 .4M124.3 115.3l.5 .7M125.1 114.9l-.9 .4M125.2 109.3l.6 .9M126 117.6l1.6 2.4M126.3 114.3l-.9 .4M126.5 114.8l3 4.2"/>
<path d="M127 111.9l3.6 5.1M127.2 119.3l-5.1 3.6M127.5 113.7l-.8 .4M127.5 109l3.6 5.1M127.7 116.5l-5.1 3.5M128.2 113.6l-5.1 3.5M128.7 110.7l-5.1 3.6M128.7 113.2l-.8 .3M128.7 107.2l2.9 4M129.2 107.8l-5.1 3.6M129.9 112.6l-.8 .3M130.6 106.2l1.5 2.1"/>
<path d="M131.2 112l-.8 .4M132.3 115.8l.7 1.1M132.3 105.1l.3 .4M132.4 111.4l-.8 .4M132.8 112.9l2 3M133.3 110l3.3 4.8M133.6 110.8l-.8 .4M133.8 107.1l3.5 5.1M134 114.6l-5.1 3.6M134.3 104.3l3.6 5M134.4 100.2h.6M134.5 111.7l-5.1 3.6"/>
<path d="M134.8 110.2l-.8 .4M135 108.8l-5.1 3.6M135.5 106l-5.1 3.5M135.6 101.3h.6M135.9 101v.6M135.9 103l2.5 3.5M136 103.1l-5.1 3.6M136.1 109.6l-.8 .4M136.7 100.2h.6M137.3 109.1l-.8 .4M137.7 102l1.2 1.6M137.9 101.3h.5"/>
<path d="M138.2 101v.6M138.5 108.5l-.8 .4M139 100.2h.6M139 111l1.2 1.7M139.5 108.2l2.5 3.5M139.8 107.9l-.9 .4M140.1 105.3l3.5 5.1M140.6 102.4l3.5 5.1M140.7 109.9l-5 3.5M140.9 107.3l-.8 .4M141.2 107l-5 3.5M141.7 104.1l-5 3.6"/>
<path d="M142.2 106.8l-.8 .3M142.3 101.3l-5.1 3.5M143.4 103l1.2 1.6M143.4 105.4v.8l-.8 .4M143.4 101.3v.9M143.4 102.7v.9M143.4 104v.9M145.3 109.2l.3 .4M145.8 106.3l1.6 2.3M146 100.2h.6M146.3 103.5l2.9 4M146.7 100.6l-3.3 2.4"/>
<path d="M147 100.8l3.4 4.8M147 108l-5.1 3.5M147.5 101h.1M147.5 105.1l-5.1 3.6M148 102.3l-5.1 3.5M148.4 100.2h.5M149.5 101.3h.6M149.8 101v.6M150.7 100.2h.5M150.7 102.5h.5M150.7 102.9l-1.5 1.1M150.9 102.2v.6"/>
<path d="M152 104.4l.8 1.1M152.6 104.1l-3.9 2.7M228.8 102.3h.1M232 102.9h.1M238.3 100.9h.1M40.2 120.9l1.6 3.5M41.1 122.9l-1.1 .5M41.8 124.4l39.2 22.7-1.4-2M42.1 120.1l-4.3 2M46.7 120.2l.5 1M72.4 139.9l-.8 .4M72.7 139.8l-1.2 .9"/>
<path d="M73.1 139.3l.1 .2M73.6 139.4l-.8 .3M74.9 138.8l-.8 .3M74.9 138.3l3.6 5.1M75.1 138.2l-2.1 1.5M76.1 140l-3.3 2.3M76.1 138.2l-.8 .4M76.7 137.2l.3 .6M77.1 137.8l1.9 2.7M77.3 137.6l-.8 .4M78.5 136.2l.4 .6M78.5 137l-.8 .4"/>
<path d="M79 136.9l.5 .7M79.8 136.4l-.8 .4M80.7 139.3l3.5 5.1M81 135.8l-.8 .4M81.2 136.4l3.5 5.1M82.1 134.2l.6 .8M82.2 135.3l-.8 .3M82.4 138.1l-5.1 3.6M82.7 135l2.5 3.6M82.9 135.3l-5.1 3.5M83.5 134.7l-.9 .4M83.9 133.1l1.8 2.7"/>
<path d="M84.7 134.1l-.9 .4M85.7 132.1l.5 .8M85.9 133.5l-.8 .4M86.9 137.5l3.1 4.4M87.1 132.9l-.8 .4M87.4 134.6l3.6 5.1M87.9 131.7l.5 .6M88.1 139.1l-5.1 3.6M88.3 132.4l-.8 .4M88.4 132.4l3.1 4.4M88.6 136.3l-5.1 3.5M89.1 133.4l-5.1 3.5"/>
<path d="M89.3 130l1 1.4M89.5 131.8l-.8 .4M89.6 130.5l-5 3.6M90.3 131.4l1.7 2.5M90.8 131.2l-.8 .4M91.1 128.9l1.4 2.1M92 130.6l-.8 .4M92.7 138.5l.9 1.3M92.9 127.9l.1 .2M93.2 135.6l2.2 3.2M93.2 130l-.8 .4M93.7 132.7l3.5 5"/>
<path d="M94.2 129.8l3.6 5.1M94.4 137.3l-5.1 3.5M94.5 129.5l-.8 .3M94.7 127l1.2 1.7M94.9 134.4l-5.1 3.6M95.3 129.1l-4.5 3.1M95.4 131.5l-5.1 3.6M95.6 126.3l-4.3 3M95.7 128.9l-.8 .3M95.9 128.7l-.5 .3M96 128.8l2.3 3.2M96.4 125.9l2.4 3.3"/>
<path d="M96.9 128.3l-.8 .4M98.1 127.7l-.8 .4M98.2 124.8l1.1 1.5M98.9 136.6l.1 .1M99.4 127.1l-.9 .4M99.5 133.7l1.3 1.9M100 130.9l2.6 3.7M100.5 128l3.5 5.1M100.6 126.5l-.8 .4M100.6 135.4l-2.5 1.8M101 125.1l3.5 5.1M101.1 132.5l-5 3.6"/>
<path d="M101.7 129.7l-5.1 3.5M101.8 125.9l-.8 .4M101.8 122.7l1.7 2.4M102.2 126.8l-5.1 3.5M102.7 123.9l-5.1 3.6M103 125.4l-.8 .4M103.5 125.2l1.5 2.1M103.6 121.7l1.8 2.5M104.2 124.8l-.8 .4M105.4 124.2l.2 .2M105.4 120.7l.7 .8M105.5 124.2l-.8 .4"/>
<path d="M105.7 131.9l.4 .6M106.2 129l1.8 2.5M106.5 123.7l-2.6 1.9M106.7 123.6l-.8 .4M106.7 126.1l3 4.3M107.2 123.2l3.6 5.1M107.4 130.7l-5.1 3.5M107.8 120.4l1.4 2M107.9 127.8l-5.1 3.6M107.9 123.1l-.8 .3M108.4 124.9l-5.1 3.6M108.9 122l-2.2 1.7"/>
<path d="M109.1 122.5l-.8 .4M109.2 122.5l2.1 2.9M110.4 121.9l-.9 .4M111.1 121.5l.7 1.1M111.6 121.3l-.8 .4M112.5 127.1l.8 1.3M112.8 120.7l-.8 .4M113 124.2l2.1 3.1M113.5 121.4l3.4 4.9M114 120.1l-.8 .4M114.1 125.9l-5 3.6M114.7 123.1l-5.1 3.5"/>
<path d="M115.2 120.2l-5.1 3.5M119.2 122.4l1.3 1.8M120.4 124.1l-1.2 .8M120.9 121.2l-5.1 3.6M125.5 120.5l.4 .6M206.9 130.8h6.7M207.4 128.9v1.7M208.8 127.1v2.6M209.4 129.4h6.7M210.2 125.7v3.2M211.7 124.6v3.5M211.9 128h6.6"/>
<path d="M213.1 123.8v3.5M214.3 126.6h6.7M214.5 123.2v3.2M215.9 122.7v2.9M216.8 125.1h6.6M217.1 134.8l1.7 .4M217.4 122.4v2.4M218.8 122.2v1.8M219.2 123.7h6.7M220.2 122.1v1.1M220.5 135.6l3.4 .9M221.6 122.2v.2"/>
<path d="M221.8 122.3l-15.7 9M222.2 133.6v9.8M225.6 137l11.4 2.9h12.9M226.3 123.5l-21.4 12.3M229.3 139.3l-17.9 10.3M229.3 139.3l5 2.9M229.3 132l-9.3 5.3M229.3 125.4v13.9M27.2 140.4h25.1v5.7h-25.1zM71.3 140.4h.1M71.4 140.5l1.2 1.7M74.4 141.2l2.4 3.4"/>
<path d="M75.6 142.9l-.8 .5M80.2 142.2l2.7 3.9M80.8 146.8l-.1 .1M81.3 143.9l-2.6 1.8M81.8 141l-5 3.6M85.9 143.2l.5 .8M86.4 140.3l1.8 2.6M87.6 142l-5.1 3.6"/>
<circle cx="136.2" cy="62.9" r=".91"/>
<circle cx="140.1" cy="71.1" r=".78"/>
<circle cx="142.1" cy="70.3" r="3.5"/>
<circle cx="142.4" cy="69.8" r=".57"/>
<circle cx="116.5" cy="83.3" r=".25"/>
<circle cx="116.5" cy="80.9" r=".26"/>
<circle cx="139.6" cy="93.9" r=".22"/>
<circle cx="139.6" cy="96.2" r=".24"/>
<circle cx="220" cy="137.2" r="15.1"/>
<circle cx="222.2" cy="136.1" r="2.52"/>
</g>
<g fill="#000" stroke="#000" stroke-width=".21">
<path d="M132.1 57l1.1 .4h-1.2zM137.9 59.6l1.6-.8 .2 .5zM102.9 74.2h.4l-.2 1.2zM103.1 70.3l.2 1.2h-.4zM140.1 73.2l.2 1.8h-.6zM143.1 70.4l1.1-.5-.9 .8zM78.8 89.7l1.2 .5-1.2-.1zM111.6 84.1l.2 1.2h-.4zM111.4 90.3h.4l-.2 1.2zM117.5 86.3l1.2 .4-.2 .4zM119.8 84l1-.8 .2 .4zM135.1 96.2l.9 .8-1.2-.4z"/>
<path d="M135.6 92.9h.4l-.2 1.2zM135.8 89.2l.2 1.2h-.4zM239.2 84.8l1.6-.7-1.2 1.2zM240.8 84.1l1.3-1.2 .3 .5zM155.1 114l1.2-.4-1 .8zM156.4 101.1l.2 1.2h-.4zM156.2 112.4h.4l-.2 1.3zM38.4 126.4l1.2 .4-.3 .3zM218.9 135l1.6 .6-1.7-.1zM223.9 136.5l1.8 .2-.2 .5zM66 142.1l1 .8-1.2-.5zM89.6 152l1-.8 .2 .4z"/>
<path d="M216.6 139.3l.2 1.2h-.4zM216.4 145.4h.4l-.2 1.2zM221 148.1l1.2-.4-1 .8zM229.3 143.6l1-.9 .2 .4z"/>
</g>
<g fill="none" stroke="#000" stroke-width=".25">
<path d="M10.8 26.8h275.3v155.3h-275.3zM11.6 27.6h273.7v153.7h-273.7h273.7v-153.7h-273.7v153.7zM17 32h112.5v12.6h-112.5zM17 32.1v12.6M45.6 32h.1M45.6 32v12.6M45.6 38.6h41.7M59.9 32v12.6M74.4 32v12.6M87.3 32v12.6M132 57.2l-4.5-.5-17.5 10.1M102.1 69.7l4.4 2.5"/>
<path d="M102.1 74.8l4.4 2.6M103.1 71.5v2.7M104.4 68.1h-1.3v2.2M130.8 77.7l-9.9 5.7M143.1 70.6l-9.8 5.7M144.2 69.3v1.8M78.8 89.9l-4.1-.9-17.3 10M111.6 85.3v1.2M111.6 89v1.3M114.3 82.5l-3.7 2.2M114.3 89.9l-3.7 2.2M118.5 86.9l6.1 3.5"/>
<path d="M119.3 85.2l-2.9 1.7M119.8 83.4v1.8M120.5 92.9l37 21.4M128.1 92.5l6.8 3.9M134.7 93.6l3.2 1.7M134.8 88.6l3.1 1.8M135.8 90.4v2.5M137.1 87.2h-1.2l-.1 2M137.9 95.9l-2.9 1.7M151.7 98.4l5.8 3.3M155.2 114.2l-25.7 14.8M156.4 102.3v3.8"/>
<path d="M156.4 108.6v3.8M39.4 127l11 6.3M41.2 124.7l-3.9 2.3M54.9 135.9l11 6.3M127.5 130.2l-36.8 21.2M221.7 136.4l-6.1 3.5M229.3 139.9v4.8M69.9 141.2l-4 2.3M70.9 141.2l19.8 11.4M216.6 140.5v.9M216.6 143.8v1.6M221.1 148.3l-1 .6"/>
<path d="M221.7 143.7l-6.1 3.5M222.2 144v4.8M231.5 142.3l-1.1 .6M232.8 157.8h-55.1v23.5M232.8 157.8h52.5M232.8 157.8v23.5M14.3 160.4h11.1M177.7 178h107.6M177.7 174.7h107.6M177.7 168.2h107.6M177.7 164.9h55.1M177.7 161.6h55.1"/>
<path d="M177.7 171.5h107.6M205.2 161.6v13.1M219.9 161.6v13.1M285.3 178.4v2.9"/>
</g>
<text font-size="8.8" x="15" y="177.8">D</text>
<text font-size="7.2" x="21.4" y="177.8">OCK LEVELER- PIT DRAWING</text>
<text font-size="5.9" x="75.1" y="43.3">485</text>
<g font-size="5.6">
<text x="46.7" y="43.3">2080</text>
<text x="60.8" y="43.4">2800</text>
</g>
<text font-size="4.4" x="206.6" y="118.5">VIEW B</text>
<g font-size="4.3">
<text x="89.2" y="38">ALL DIMENSIONS</text>
<text x="96.4" y="43.1">ARE IN mm</text>
</g>
<g font-size="4.2">
<text x="223.1" y="72.9">Section at A-A</text>
<text x="255.4" y="76">75x75x6 Angle -</text>
<text x="255.5" y="80.9">Anchored</text>
</g>
<g font-size="3.6">
<text x="18.2" y="39.5">PIT DIMENSION</text>
<text x="14.3" y="159.6">NOTE:</text>
</g>
<text font-size="3.5" x="28" y="144.3">PIT DRAWING</text>
<g font-size="2.9">
<text x="47.8" y="34.4">WIDTH</text>
<text x="60.3" y="34.4">LENGTH</text>
<text x="75.1" y="34.4">DEPTH</text>
<text x="50.2" y="37.9">(W 1)</text>
<text x="63.8" y="37.9">( L 1)</text>
<text x="76.9" y="37.9">(D)</text>
<text x="57.1" y="98.9" transform="rotate(-30 57.1 98.9)">ROAD LEVEL</text>
<text x="25.4" y="159.6">-</text>
<text x="14.3" y="163.3">1. CLIENT SHOULD HAVE LENGTH 'L' ACCORDING TO TRANSPORT. ALSO SLOPE WOULD BE IN</text>
<text x="18.6" y="166.8">CONTRACTOR'S SCOPE ACCORDING TO TRANSPORT VEHICLES.</text>
</g>
<g font-size="2.4">
<text x="168.7" y="53.6">PANEL POSITION (CUSTOMER TO DECIDE )</text>
<text x="168.8" y="50.6">TRUNCH FOR SUPPLY CABLE 2&quot; DIA FROM</text>
<text x="168.8" y="56.5">TO THE BOTTOM OF PIT</text>
<text x="135.4" y="78.5">B</text>
<text x="238" y="135.7">DIA 4&quot; MIN</text>
<text x="238.5" y="138.6">CONDUIT</text>
</g>
<g font-size="2.3">
<text x="178.1" y="167.5">DRAWN :- SURAJ</text>
<text x="206.6" y="167.5">29/08/2017</text>
<text x="207.8" y="163.8">DATE</text>
<text x="223.7" y="163.9">SIGN.</text>
<text x="178.2" y="170.8">CHECKED :- SHEKHAR</text>
<text x="178.3" y="173.9">APPROVED :- SHEKHAR</text>
<text x="206.6" y="170.8">29/08/2017</text>
<text x="206.6" y="173.9">29/08/2017</text>
<text x="234.2" y="170.3">CLIENT:- K-FLEX INDIA PVT. LTD.</text>
<text x="184.8" y="177">ALL DIMENSION ARE IN mm</text>
<text x="234" y="177.4">SITE LOCATION -RANJANGAON</text>
<text x="234.3" y="174.1">PROJECT -</text>
<text x="178.6" y="180.2">If any queries contact : projects@nihva.com</text>
<text x="234.2" y="180.7">DWG. NO. - NIHVA/17-18/0186</text>
</g>
<g font-size="2.2">
<text x="259.8" y="160.2">NIHVA TECHNOLOGIES</text>
<text x="262.6" y="162.8">PVT. LTD. PUNE</text>
</g>
<text font-size="2.1" x="109.8" y="66.6" transform="rotate(-30 109.8 66.6)">FACTORY FLOOR</text>
<text font-size="1.9" x="50.6" y="135.3">3200</text>
<g font-size="1.7">
<text x="104.9" y="68.7">500</text>
<text x="110.2" y="88.4">720</text>
<text x="137.7" y="87.8">480+5</text>
<text x="125.2" y="92">W1</text>
<text x="154.4" y="108">1220</text>
<text x="128" y="130.2">L</text>
<text x="215.2" y="143.2">250</text>
<text x="224.3" y="146.2">250</text>
<text x="179.3" y="160.6">CLIENT APPORVAL-</text>
<text x="262.6" y="167.9">Website:- www.nihva.com</text>
<text x="262.7" y="166.3">Email:- info@nihva.com</text>
<text x="264.6" y="164.5">Tel : 020 66304033</text>
</g>
<g font-size="1.5">
<text x="135.7" y="63.3">A</text>
<text x="139.5" y="71.5">A</text>
</g>
<text font-size="1.4" x="131.3" y="77.5">L1</text>
</svg>
